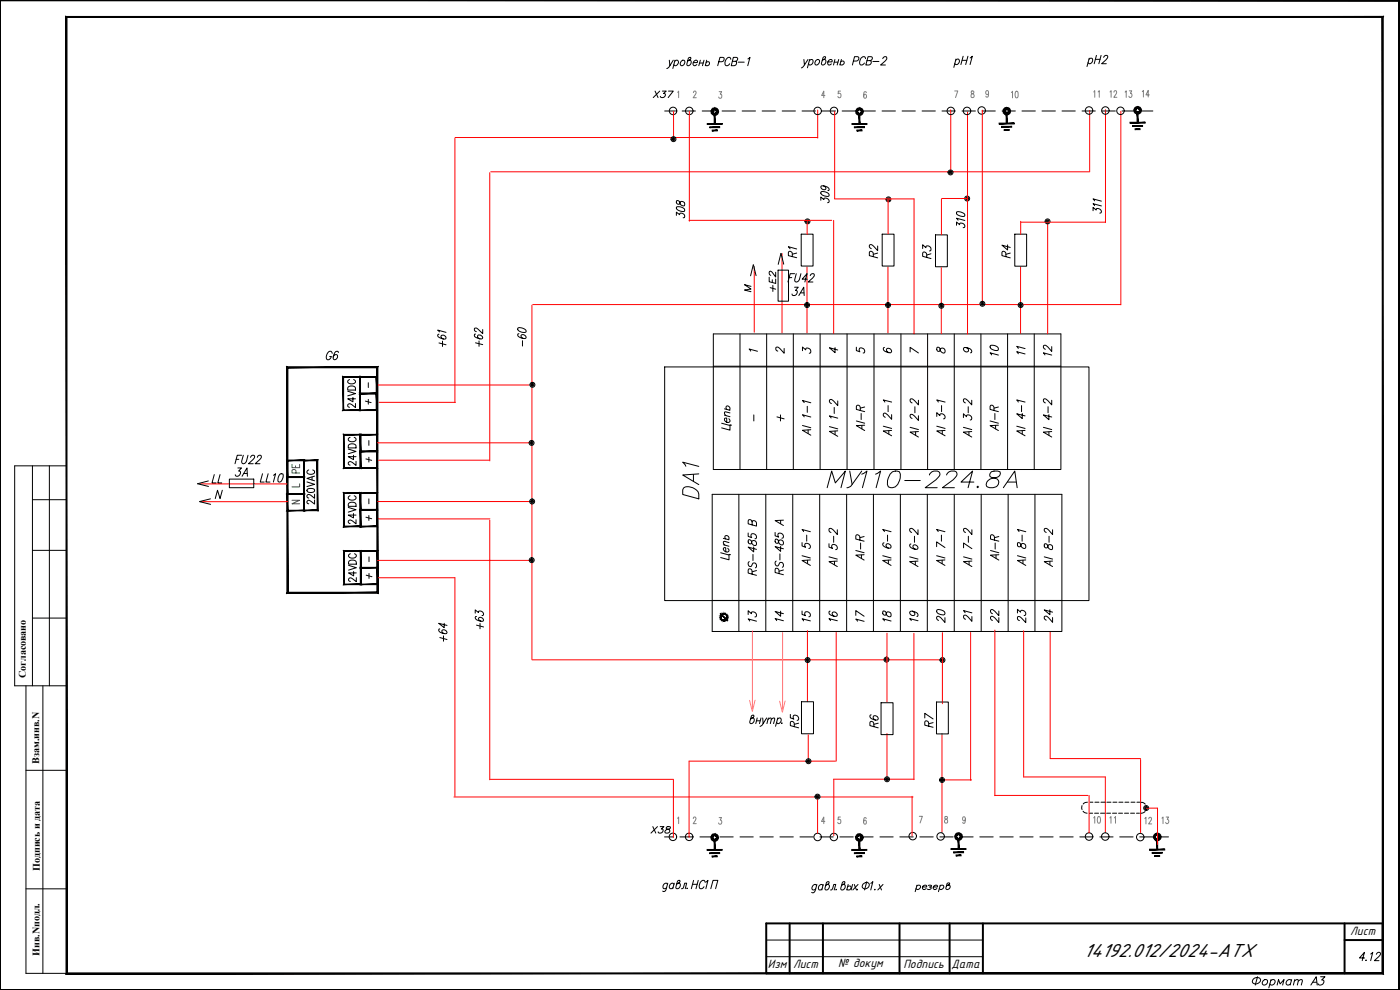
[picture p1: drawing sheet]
<svg xmlns="http://www.w3.org/2000/svg" width="420mm" height="297mm" viewBox="0 0 420 297" stroke-linecap="round" stroke-linejoin="round" font-family="sans-serif">
<!-- layer: 0 -->
<g fill="#000" stroke="#000" stroke-width=".3">
<path d="M0 .1l419.8 .1zM0 .1h419.9zM0 .1h419.9zM0 .1h419.9z"/>
<path d="M419.9 .1l-.1 296.8zM419.9 .1v296.9z"/>
<path d="M212.3 37.1v.2l4.4-.2zM212.3 37.3l4.4-.2v.2z"/>
<path d="M213 38v.3l3-.3zM213 38.3l3-.3v.3z"/>
<path d="M213.7 33.1l.3 .1-.4 .3zM213.6 33.5h.3l.1-.3zM213.6 33.5h.3l-.2 .3zM213.9 33.5l-.2 .3 .3-.1zM213.7 33.8l.3-.1-.1 .4zM214 33.7l-.1 .4 .2-.2zM214.1 33.9l.1 .4-.3-.2zM214.1 33.9l.1 .4 .1-.3zM214.3 34l.2 .4-.3-.1zM214.3 34l.2 .4v-.3zM214.5 34.1l.3 .2-.3 .1zM214.5 34.1l.3 .2zM214.7 34l.4 .1-.3 .2zM214.7 34l.4 .1-.2-.2zM214.9 33.9l.4-.1-.2 .3zM215.1 33.7l-.2 .2 .4-.1zM215.1 33.7l.3-.2-.1 .3zM215.1 33.5v.2l.3-.2zM215.3 33.1l.1 .4h-.3zM215.1 33.2v.3l.2-.4zM215.1 32.8l.2 .3-.2 .1zM215.1 32.8l-.2 .2 .2 .2zM214.8 32.6l.3 .2-.2 .2zM214.8 32.6l-.1 .3 .2 .1zM214.5 32.5l.3 .1-.1 .3zM214.5 32.5v.4h.2zM214.2 32.6l.3-.1v.4zM214.2 32.6l.1 .3h.2zM213.9 32.8l.3-.2 .1 .3zM213.9 32.8l.2 .2 .2-.1zM213.9 32.8l.2 .2-.4 .1zM213.7 33.1l.4-.1z"/>
<path d="M213.7 39v.3l1.6-.3zM213.7 39.3l1.6-.3v.3z"/>
<path d="M214.3 34.2v3h.3zM214.3 34.2h.3v3z"/>
<path d="M255.7 37.1v.2l4.5-.2zM255.7 37.3l4.5-.2v.2z"/>
<path d="M256.4 38v.3l3-.3zM256.4 38.3l3-.3v.3z"/>
<path d="M257.1 33.1l.3 .1-.4 .3zM257 33.5h.3l.1-.3zM257 33.5h.3l-.2 .3zM257.3 33.5l-.2 .3 .3-.1zM257.1 33.8l.3-.1-.1 .4zM257.4 33.7l-.1 .4 .2-.2zM257.3 34.1l.2-.2 .1 .4zM257.5 33.9l.1 .4zM257.7 34l.2 .4-.3-.1zM257.7 34l.2 .4v-.3zM257.9 34.1l.4 .2-.4 .1zM257.9 34.1l.4 .2zM258.1 34l.5 .1-.3 .2zM258.1 34l.5 .1-.2-.2zM258.4 33.9l.3-.1-.1 .3zM258.5 33.7l-.1 .2 .3-.1zM258.5 33.7l.3-.2-.1 .3zM258.5 33.5v.2l.3-.2zM258.7 33.1l.1 .4h-.3zM258.5 33.2v.3l.2-.4zM258.6 32.8l.1 .3-.2 .1zM258.6 32.8l-.2 .2 .1 .2zM258.3 32.6l.3 .2-.2 .2zM258.3 32.6l-.2 .3 .3 .1zM257.9 32.5l.4 .1-.2 .3zM257.9 32.5v.4h.2zM257.6 32.6l.3-.1v.4zM257.6 32.6l.1 .3h.2zM257.3 32.8l.3-.2 .1 .3zM257.3 32.8l.2 .2 .2-.1zM257.3 32.8l.2 .2-.4 .1zM257.1 33.1l.4-.1z"/>
<path d="M257.2 39v.3l1.5-.3zM257.2 39.3l1.5-.3v.3z"/>
<path d="M257.8 34.2v3h.3zM257.8 34.2h.3v3z"/>
<path d="M299.8 36.9v.3l4.6-.3zM299.8 37.2l4.6-.3v.3z"/>
<path d="M300.6 37.9v.3l3-.3zM300.6 38.2l3-.3v.3z"/>
<path d="M301.3 33l.2 .1-.3 .2zM301.2 33.3h.3v-.2zM301.2 33.3h.3l-.2 .4zM301.5 33.3l-.2 .4zM301.3 33.7l.2-.1v.4zM301.5 33.6v.4l.2-.2zM301.5 34l.2-.2 .1 .3zM301.7 33.8l.1 .3 .1-.2zM301.9 33.9l.2 .3-.3-.1zM301.9 33.9l.2 .3v-.3zM302.1 33.9l.4 .2-.4 .1zM302.1 33.9l.4 .2zM302.3 33.9l.5 .1-.3 .1zM302.3 33.9l.5 .1-.2-.2zM302.6 33.8l.3-.1-.1 .3zM302.7 33.6l-.1 .2 .3-.1zM302.7 33.6l.3-.3-.1 .4zM302.7 33.3v.3l.3-.3zM302.9 33l.1 .3h-.3zM302.7 33.1v.2l.2-.3zM302.8 32.7l.1 .3-.2 .1zM302.8 32.7l-.2 .2 .1 .2zM302.5 32.5l.3 .2-.2 .2zM302.5 32.5l-.2 .3 .3 .1zM302.1 32.4l.4 .1-.2 .3zM302.1 32.4v.3l.2 .1zM301.8 32.5l.3-.1v.3zM301.8 32.5l.1 .3 .2-.1zM301.5 32.7l.3-.2 .1 .3zM301.5 32.7l.2 .2 .2-.1zM301.5 32.7l.2 .2-.4 .1zM301.3 33l.2 .1 .2-.2z"/>
<path d="M301.4 38.9v.2l1.5-.2zM301.4 39.1l1.5-.2v.2z"/>
<path d="M302 34.1v3h.3zM302 34.1h.3v3z"/>
<path d="M339.1 36.7v.2l4.6-.2zM339.1 36.9l4.6-.2v.2z"/>
<path d="M339.9 37.7v.2l3-.2zM339.9 37.9l3-.2v.2z"/>
<path d="M340.6 32.8h.3l-.4 .3zM340.5 33.1h.3l.1-.3zM340.5 33.1h.3l-.2 .3zM340.8 33.1l-.2 .3 .3-.1zM340.6 33.4l.3-.1-.1 .4zM340.9 33.3l-.1 .4 .2-.2zM340.8 33.7l.2-.2 .1 .4zM341 33.5l.1 .4zM341.2 33.6l.2 .4-.3-.1zM341.2 33.6l.2 .4v-.3zM341.4 33.7l.4 .2-.4 .1zM341.4 33.7l.4 .2zM341.6 33.6l.5 .1-.3 .2zM341.6 33.6l.5 .1-.3-.2zM341.8 33.5l.4-.1-.1 .3zM342 33.3l-.2 .2 .4-.1zM342 33.3l.3-.2-.1 .3zM342 33.1v.2l.3-.2zM342.2 32.8l.1 .3h-.3zM342 32.8v.3l.2-.3zM342.1 32.5l.1 .3h-.2zM342.1 32.5l-.3 .2 .2 .1zM341.8 32.2l.3 .3-.3 .2zM341.8 32.2l-.2 .3 .2 .2zM341.4 32.2h.4l-.2 .3zM341.4 32.2v.3h.2zM341.1 32.2h.3v.3zM341.1 32.2l.1 .3h.2zM340.8 32.5l.3-.3 .1 .3zM340.8 32.5l.2 .2 .2-.2zM340.8 32.5l.2 .2-.4 .1zM340.6 32.8l.4-.1z"/>
<path d="M340.7 38.6v.3l1.4-.3zM340.7 38.9l1.4-.3v.3z"/>
<path d="M341.2 33.9v2.9h.3zM341.2 33.9h.3v2.9z"/>
<path d="M107.9 113v5.2l.2-.2zM107.9 113l.2 .2v4.8zM107.9 113l.2 .2 5-.2zM108.1 113.2l5-.2-.2 .2zM112.9 113.2l.2 5v-5.2zM112.9 113.2l.2 5-.2-.2zM107.9 118.2h5.2l-.2-.2zM108.1 118h4.8l-5 .2z"/>
<path d="M102.9 113v10.2l.2-.2zM102.9 113l.2 .2v9.8zM102.9 113l.2 .2 5-.2zM103.1 113.2l5-.2-.2 .2zM108.1 113l-.2 .2 .2 10zM107.9 113.2l.2 10-.2-.2zM102.9 123.2h5.2l-.2-.2zM102.9 123.2l.2-.2h4.8z"/>
<path d="M108.1 130.3v5.2l.2-.2zM108.1 130.3l.2 .2v4.8zM108.1 130.3l.2 .2 5-.2zM108.3 130.5l5-.2-.2 .2zM113.1 130.5l.2 5v-5.2zM113.1 130.5l.2 5-.2-.2zM108.1 135.5h5.2l-.2-.2zM108.1 135.5l.2-.2h4.8z"/>
<path d="M91.1 138v15.2l.3-.2zM91.1 138l.3 .2v14.8zM91.1 138l.3 .2 4-.2zM91.4 138.2l4-.2-.2 .2zM95.4 138l-.2 .2 .2 15zM95.2 138.2l.2 15-.2-.2zM91.1 153.2h4.3l-.2-.2zM91.1 153.2l.3-.2h3.8z"/>
<path d="M103.1 147.9v10.2l.2-.3zM103.1 147.9l.2 .2v9.7zM103.1 147.9l.2 .2 5-.2zM103.3 148.1l5-.2-.2 .2zM108.3 147.9l-.2 .2 .2 10zM108.1 148.1l.2 10-.2-.3zM103.1 158.1h5.2l-.2-.3zM103.1 158.1l.2-.3h4.8z"/>
<path d="M103.1 130.3v10.2l.2-.2zM103.1 130.3l.2 .2v9.8zM103.1 130.3l.2 .2 5-.2zM103.3 130.5l5-.2-.2 .2zM108.3 130.3l-.2 .2 .2 10zM108.1 130.5l.2 10-.2-.2zM103.1 140.5h5.2l-.2-.2zM103.1 140.5l.2-.2h4.8z"/>
<path d="M108.1 147.9v5.2l.2-.2zM108.1 147.9l.2 .2v4.8zM108.1 147.9l.2 .2 5-.2zM108.3 148.1l5-.2-.2 .2zM113.3 147.9l-.2 .2 .2 5zM113.1 148.1l.2 5-.2-.2zM108.1 153.1h5.2l-.2-.2zM108.1 153.1l.2-.2h4.8z"/>
<path d="M86.1 110.1v67.9l.3-.3zM86.1 110.1l.3 .2v67.4zM86.1 110.1l.3 .2 27-.2zM86.4 110.3l27-.2-.3 .2zM113.4 110.1l-.3 .2 .3 67.7zM113.1 110.3l.3 67.7-.3-.3zM86.1 178h27.3l-.3-.3zM86.1 178l.3-.3h26.7z"/>
<path d="M103.2 165.3v10.1l.2-.2zM103.2 165.3l.2 .1v9.8zM103.2 165.3l.2 .1 5-.1zM103.4 165.4l5-.1-.2 .1zM108.2 165.4l.2 10v-10.1zM108.2 165.4l.2 10-.2-.2zM103.2 175.4h5.2l-.2-.2zM103.2 175.4l.2-.2h4.8z"/>
<path d="M108.2 165.3v5.1l.2-.1zM108.2 165.3l.2 .1v4.9zM108.2 165.3l.2 .1 5-.1zM108.4 165.4l5-.1-.2 .1zM113.2 165.4l.2 5v-5.1zM113.2 165.4l.2 5-.2-.1zM108.2 170.4h5.2l-.2-.1zM108.2 170.4l.2-.1h4.8z"/>
<path d="M217.3 184.1l.3 .2zM217.3 184.1l.3 .2zM216.9 184.2l.4-.1v.2zM216.9 184.2l.4 .1zM216.5 184.4l.4-.2zM216.5 184.4l.4-.1zM216.5 184.4l.1 .1-.3 .3zM216.3 184.8l.3-.3zM216.3 184.8l-.1 .4zM216.4 184.8l-.2 .4zM216.2 185.2h.2l-.1 .4zM216.4 185.2l-.1 .4zM216.3 185.6l.2 .4zM216.4 185.5l.1 .5zM216.5 186l.1-.2 .3 .4zM216.6 185.8l.3 .4zM216.9 186l.4 .3zM216.9 186l.4 .3zM217.3 186.1l.4 .1-.4 .1zM217.3 186.1l.4 .1zM217.6 186h.4zM217.6 186h.4zM217.9 185.8l.4-.2-.3 .4zM218.1 185.5l-.2 .3zM218.4 185.2l-.3 .3zM218.2 185.2l-.1 .3 .3-.3zM218.3 184.8l.1 .4h-.2zM218.1 184.8l.1 .4zM218 184.4l.3 .4zM218 184.4l.1 .4zM217.7 184.2l.2 .3zM217.7 184.2l.2 .3z"/>
<path d="M216.2 184.2l2.1 2.1 .1-.1zM216.2 184.2l.1-.1 2.1 2.1z"/>
<path d="M212.2 254.9v.2l4.5-.2zM212.2 255.1l4.5-.2v.2z"/>
<path d="M213 255.8v.3l3-.3zM213 256.1l3-.3v.3z"/>
<path d="M213.7 250.9l.2 .1-.3 .3zM213.6 251.3h.3v-.3zM213.6 251.3h.3l-.2 .3zM213.9 251.3l-.2 .3zM213.7 251.6l.2-.1-.1 .4zM213.9 251.5l-.1 .4 .2-.2zM213.8 251.9l.2-.2 .1 .4zM214 251.7l.1 .4 .1-.3zM214.2 251.8l.3 .4-.4-.1zM214.2 251.8l.3 .4v-.3zM214.5 251.9l.3 .2-.3 .1zM214.5 251.9l.3 .2-.1-.3zM214.7 251.8l.4 .1-.3 .2zM214.7 251.8l.4 .1-.2-.2zM214.9 251.7l.4-.1-.2 .3zM215 251.5l-.1 .2 .4-.1zM215 251.5l.3-.2v.3zM215.1 251.3l-.1 .2 .3-.2zM215.3 250.9v.4h-.2zM215 251l.1 .3 .2-.4zM215.1 250.6l.2 .3-.3 .1zM215.1 250.6l-.2 .3 .1 .1zM214.8 250.4l.3 .2-.2 .3zM214.8 250.4l.1 .5zM214.5 250.4h.3l-.1 .3zM214.5 250.4v.3h.2zM214.1 250.4h.4v.3zM214.1 250.4l.1 .3h.3zM213.8 250.6l.3-.2 .1 .3zM213.8 250.6l.2 .3 .2-.2zM213.8 250.6l.2 .3h-.3zM213.7 250.9h.3z"/>
<path d="M213.7 256.8v.3l1.5-.3zM213.7 257.1l1.5-.3v.3z"/>
<path d="M214.3 252v3h.3zM214.3 252h.3v3z"/>
<path d="M255.7 254.9v.2l4.4-.2zM255.7 255.1l4.4-.2v.2z"/>
<path d="M256.4 255.8v.3l3-.3zM256.4 256.1l3-.3v.3z"/>
<path d="M257 250.9l.3 .1-.3 .3zM257 251.3h.3v-.3zM257 251.3h.3l-.3 .3zM257.3 251.3l-.3 .3 .3-.1zM257 251.6l.3-.1v.4zM257.3 251.5v.4l.2-.2zM257.3 251.9l.2-.2 .1 .4zM257.5 251.7l.1 .4 .1-.3zM257.7 251.8l.2 .4-.3-.1zM257.7 251.8l.2 .4v-.3zM257.9 251.9l.3 .2-.3 .1zM257.9 251.9l.3 .2zM258.1 251.8l.4 .1-.3 .2zM258.1 251.8l.4 .1-.2-.2zM258.3 251.7l.4-.1-.2 .3zM258.4 251.5l-.1 .2 .4-.1zM258.4 251.5l.4-.2-.1 .3zM258.5 251.3l-.1 .2 .4-.2zM258.7 250.9l.1 .4h-.3zM258.4 251l.1 .3 .2-.4zM258.5 250.6l.2 .3-.3 .1zM258.3 250.9l.1 .1 .1-.4zM258.2 250.4l.3 .2-.2 .3zM258.2 250.4l-.1 .3 .2 .2zM257.9 250.4h.3l-.1 .3zM257.9 250.4v.3h.2zM257.6 250.4h.3v.3zM257.6 250.4l.1 .3h.2zM257.3 250.6l.3-.2 .1 .3zM257.3 250.6l.2 .3 .2-.2zM257.3 250.6l.2 .3h-.5zM257 250.9h.5z"/>
<path d="M257.1 256.8v.3l1.6-.3zM257.1 257.1l1.6-.3v.3z"/>
<path d="M257.7 252v3h.4zM257.7 252h.4v3z"/>
<path d="M285.4 254.6v.3l4.5-.3zM285.4 254.9l4.5-.3v.3z"/>
<path d="M286.2 255.6v.2l3-.2zM286.2 255.8l3-.2v.2z"/>
<path d="M286.9 250.6l.2 .2-.3 .2zM286.8 251h.3v-.2zM286.8 251h.3l-.2 .3zM287.1 251l-.2 .3 .2-.1zM286.9 251.3l.2-.1-.1 .4zM287.1 251.2l-.1 .4 .2-.2zM287 251.6l.2-.2 .1 .4zM287.2 251.4l.1 .4 .1-.3zM287.4 251.5l.3 .4-.4-.1zM287.4 251.5l.3 .4zM287.7 251.6l.3 .2-.3 .1zM287.7 251.6l.3 .2-.1-.3zM287.9 251.5l.4 .1-.3 .2zM287.9 251.5l.4 .1-.2-.2zM288.1 251.4l.4-.1-.2 .3zM288.2 251.2l-.1 .2 .4-.1zM288.2 251.2l.4-.2-.1 .3zM288.2 251v.2l.4-.2zM288.5 250.6l.1 .4h-.4zM288.2 250.8v.2l.3-.4zM288.3 250.3l.2 .3-.3 .2zM288.3 250.3l-.2 .3 .1 .2zM288 250.2l.3 .1-.2 .3zM288 250.2l.1 .4zM287.7 250.1l.3 .1-.1 .2zM287.7 250.1v.3h.2zM287.3 250.2l.4-.1v.3zM287.3 250.2l.4 .2zM287 250.3l.3-.1 .1 .2zM287 250.3l.2 .3 .2-.2zM287 250.3l.2 .3h-.3zM286.9 250.6l.2 .2 .1-.2z"/>
<path d="M286.9 256.5v.3l1.5-.3zM286.9 256.8l1.5-.3v.3z"/>
<path d="M287.5 251.7v3h.3zM287.5 251.7h.3v3z"/>
<path d="M345 254.8v.2l4.5-.2zM345 255l4.5-.2v.2z"/>
<path d="M345.8 255.8v.2l3-.2zM345.8 256l3-.2v.2z"/>
<path d="M346.5 250.8l.2 .1-.3 .2zM346.4 251.1h.3v-.2zM346.4 251.1h.3l-.2 .4zM346.7 251.1l-.2 .4 .2-.1zM346.5 251.5l.2-.1v.4zM346.7 251.4v.4l.2-.2zM346.7 251.8l.2-.2v.4zM346.9 251.6v.4l.1-.3zM347 251.7l.3 .4-.4-.1zM347 251.7l.3 .4v-.3zM347.3 251.8l.3 .2-.3 .1zM347.3 251.8l.3 .2-.1-.3zM347.5 251.7l.4 .1-.3 .2zM347.5 251.7l.4 .1-.2-.2zM347.7 251.6l.4-.1-.2 .3zM347.9 251.4l-.2 .2 .4-.1zM347.9 251.4l.3-.3-.1 .4zM347.9 251.1v.3l.3-.3zM348.1 250.8l.1 .3h-.3zM347.9 250.9v.2l.2-.3zM347.9 250.5l.2 .3-.2 .1zM347.9 250.5l-.2 .2 .2 .2zM347.6 250.3l.3 .2-.2 .2zM347.6 250.3l-.1 .3 .2 .1zM347.3 250.3h.3l-.1 .3zM347.3 250.3v.3h.2zM346.9 250.3h.4v.3zM346.9 250.3l.1 .3h.3zM346.7 250.5l.2-.2 .1 .3zM346.7 250.5l.2 .2 .1-.1zM346.7 250.5l.2 .2-.4 .1zM346.5 250.8l.2 .1 .2-.2z"/>
<path d="M346.5 256.7v.2l1.5-.2zM346.5 256.9l1.5-.2v.2z"/>
<path d="M347.1 251.9v3h.3zM347.1 251.9h.3v3z"/>
<path d="M.1 .2l-.1 296.8zM0 .1v296.9z"/>
<path d="M19.8 4.9v287.3l.3-.3zM19.8 4.9l.3 .3v286.7zM19.8 4.9l.3 .3 395-.3zM20.1 5.2l395-.3-.3 .3zM415.1 4.9l-.3 .3 .3 287zM414.8 5.2l.3 287-.3-.3zM19.8 292.2h395.3l-.3-.3zM19.8 292.2l.3-.3h394.7z"/>
<path d="M.1 296.9l419.8 .1zM.1 296.9l419.8 .1z"/>
</g>
<path d="M230 277.1h185v14.9h-185zM237 277.1v14.9M247 277.1v14.9M270 277.1v14.9M285 277.1v14.9M295 277.1v14.9M403.5 277.1v14.9M403.5 282.1h11.5" fill="none" stroke="#000" stroke-width=".59"/>
<path d="M230 282.1h65M230 287h65M230 292h65" fill="none" stroke="#000" stroke-width=".3"/>
<!-- layer: 0 -->
<g fill="none" stroke="#000" stroke-width=".3">
<path d="M200.9 18.1l.1 1.6 1.1-1.6M201 19.7l-.9 .9M202.5 18.4a.62 .62 0 0 1 .5-.3 .62 .62 0 0 1 .6 .3 .84 .84 0 0 1-.3 1.1 .84 .84 0 0 1-1.1-.1M202.6 18.1l-.7 2.5M204.4 18.4a.61 .61 0 0 1 .6-.3 .61 .61 0 0 1 .5 .3 .84 .84 0 0 1-.2 1.1 .84 .84 0 0 1-1.1-.1zM206.8 18.1a.86 .86 0 0 1 .6 1 .86 .86 0 0 1-1 .6l-.3-.5 .5-1.7 .7-.3v.4l-1 .8M208.1 18.8h1.2v-.5a.79 .79 0 0 0-1.2 .3 .79 .79 0 0 0 .5 1.1l.5-.3M209.9 18.9h1.2M210.2 18.1l-.5 1.6M211.3 18.1l-.5 1.6M211.9 18.8l.1-.1a.55 .55 0 0 1 .9 0 .55 .55 0 0 1-.2 .8l-.4 .2-.6-.2M212.1 18.1l-.4 1.6"/>
<path d="M215.7 18.5l1.4-.2 .2-1-1.2-.1-.7 2.5M219.3 17.8v-.2a.73 .73 0 0 0-.8-.4 .73 .73 0 0 0-.6 .6l-.3 1a.74 .74 0 0 0 .5 1 .74 .74 0 0 0 .9-.7M219.8 18.4l1.2 .1v.7l-.7 .5h-.8l.6-2.5h.9l.4 .3-.3 .7-.4 .2M221.5 18.7h1.9M224.5 17.7l.6-.5-.7 2.5M241.3 17.9l.1 1.6 1.1-1.6M241.4 19.5l-.9 .8M242.9 18.2a.62 .62 0 0 1 .6-.4 .62 .62 0 0 1 .5 .4 .84 .84 0 0 1-.3 1.1 .84 .84 0 0 1-1-.1M243 17.9l-.7 2.4M244.8 18.2a.65 .65 0 0 1 1.2 0 .87 .87 0 0 1-.3 1.1 .87 .87 0 0 1-1.1-.1zM247.2 17.9a.84 .84 0 0 1 .7 .8 .84 .84 0 0 1-.8 .8l-.5-.1-.1-.4 .5-1.7 .7-.3-.1 .6-.8 .6M248.5 18.6h1.2v-.5a.88 .88 0 0 0-1.1 .2 .88 .88 0 0 0 .1 1.2l.8-.3"/>
<path d="M250.4 18.7h1.1M250.6 17.9l-.5 1.6M251.7 17.9l-.5 1.6M252.3 18.6a.61 .61 0 0 1 1.1 0 .61 .61 0 0 1-.6 .9h-.5l-.2-.3M252.5 17.9l-.4 1.6M256.1 18.3l1.3-.1 .3-.3-.1-.8-1.1-.1-.7 2.5M259.8 17.6l-.1-.3a.77 .77 0 0 0-.8-.3 .77 .77 0 0 0-.6 .6l-.3 1a.75 .75 0 0 0 .5 1 .75 .75 0 0 0 .9-.7M260.2 18.2l1.2 .1v.7l-.6 .5h-1l.7-2.5h1l.3 .3-.2 .7-.5 .2M262 18.4h1.8M264.9 17.6l.6-.6 .6 .1-.2 .9-1.6 1.5h1.4M199.5 33.3h3.2M204.7 33.3h4"/>
<path d="M210.7 33.3h4M216.7 33.3h4M222.7 33.3h4M228.7 33.3h4M234.7 33.3h4M240.7 33.3h4M246.7 33.3h4M252.7 33.3h4M258.7 33.3h4M264.7 33.3h4M270.7 33.3h4M276.7 33.3h4"/>
<path d="M282.7 33.3h4M288.7 33.3h4M294.7 33.3h4M300.7 33.3h4M306.7 33.3h4M312.7 33.3h4M318.7 33.3h4M324.7 33.3h4M330.7 33.3h4M336.7 33.3h4M342.7 33.3h3.3M240.5 70.3h3.5v9.5h-3.5z"/>
<path d="M264.8 70.3h3.5v9.5h-3.5zM280.8 70.5h3.5v9.5h-3.5zM304.5 70.3h3.6v9.6h-3.6zM225.4 85.9l-2-.5 2 1.3-2 .3 2 .5M233.5 81.1h3.1v9.3h-3.1zM110.5 114.8v1.5M199.5 110.1h127.3v70.1h-127.3zM214.1 100.2h104.3v40.7h-104.3zM214.1 109.9h104.3M222.1 100.2v40.7M230.1 100.2v40.7M238.1 100.2v40.7"/>
<path d="M246.1 100.2v40.7M254.2 100.2v40.7M262.3 100.2v40.7M270.4 100.2v40.7M278.4 100.2v40.7M286.4 100.2v40.7M294.4 100.2v40.7M302.4 100.2v40.7M310.4 100.2v40.7M9.7 139.8v66M14.8 139.8v66M19.9 139.8h-15.5v66h15.5"/>
<path d="M110.7 132.2v1.4M216.6 127l2.5 .7M217.4 124.6l1.7 .4M217.4 122.7l1.7 .4M218.1 122.8l-.2-.6a.66 .66 0 0 1 1-.2 .66 .66 0 0 1-.1 1M218.7 125.6a.62 .62 0 0 1 .4 .6 .62 .62 0 0 1-.4 .5 .86 .86 0 0 1-1-.2 .86 .86 0 0 1-.1-1h.5v1.2M219.1 123.9l-1.6-.3v.7l.4 .4M219.5 127.6l-.4-.1v1.6l-2.5-.7M226.2 124.5v1.8M281.1 125v-1.2l1 .9a.8 .8 0 0 1 .9-.6 .8 .8 0 0 1 .6 .9l-.1 .6-.3 .1M281.1 127.9l2.5 .7M281.6 120.6l-.5-.6 2.5 .6"/>
<path d="M282.6 121.7v1.8M282.8 129.2v1M283.6 129.1l-2.5 .2 2.5 1.5M305.1 127.9l2.5 .7M305.6 120.6l-.5-.6 2.5 .6M306.6 121.7v1.8M306.8 124.1v1.5l-1.7-1.5 2.5 .7M306.8 129.2v1M307.6 129.1l-2.5 .2 2.5 1.5M9.7 149.9h10.2M110.7 149.7v1.5M213.7 148.3h105v41.2h-105z"/>
<path d="M221.7 148.3v41.2M229.8 148.3v41.2M237.9 148.3v41.2M246 148.3v41.2M254.1 148.3v41.2M262.1 148.3v41.2M265.4 159.5l-.5-.6 2.5 .6M270.2 148.3v41.2M278.3 148.3v41.2M286.4 148.3v41.2M294.5 148.3v41.2M302.6 148.3v41.2"/>
<path d="M310.6 148.3v41.2M9.7 165.1h10.2M110.7 167.1v1.4M264.9 166.7l2.5 .7M265.3 162.9h-.3l-.1 .5a2.1 2.1 0 0 0 2.4 1 .81 .81 0 0 0-.3-1.1 .81 .81 0 0 0-1.1 .3l.3 .7 .4 .2M266.4 160.6v1.8M266.6 168.1v1M267.4 168l-2.5 .2 2.5 1.5M9.7 185.4h10.2M20 188.8v38.9M213.7 180.2h105M7.8 205.8v86.2h12.2"/>
<path d="M12.9 205.8v86.2M225.7 215.4h.4a.93 .93 0 0 1 .1 1.2 .93 .93 0 0 1-1.1 .4l-.1-.4 .5-1.8 .3-.2 .4 .1a.77 .77 0 0 1-.7 .8l-.2 .3M227 216.3h1.1M227.2 215.4l-.4 1.7M228.4 215.4l-.5 1.7M228.9 215.4l.1 1.7 1.1-1.7M229 217.1l-.3 .5-.6 .3M230.5 215.9l.6-.5 .4 .1-.3 1.6M230.6 215.4l-.4 1.7M231.5 215.9l.6-.5 .4 .1-.3 1.6M233.3 215.8a.64 .64 0 0 1 1-.3 .97 .97 0 0 1 0 1.1 .97 .97 0 0 1-1.1 .4l-.1-.3M233.4 215.4l-.7 2.5"/>
<path d="M240.5 210.6h3.6v9.6h-3.6zM264.4 210.8h3.6v9.6h-3.6zM281.1 210.6h3.5v9.6h-3.5zM7.8 231.1h12.2M204 251.1h4.1M210.1 251.1h4M216.1 251.1h3.9M222.1 251.1h4M228 251.1h4.1M234.1 251.1h4M240.1 251.1h4M246.1 251.1h4"/>
<path d="M252.1 251.1h4M258.1 251.1h3.9M264.1 251.1h4M270 251.1h4.1M276.1 251.1h4M282.1 251.1h3.9M288.1 251.1h4M294 251.1h4.1M300.1 251.1h4M306.1 251.1h3.9M312.1 251.1h4M318.1 251.1h4"/>
<path d="M324.1 251.1h3.9M324.7 241.7v1.2M325 243.4l.4 .3 .9 .3M326.3 240.7l-.6 .1-.6 .4M327.2 240.7h.8M328.6 240.7h1.2M330.1 251.1h4M330.4 240.7h1.2M332.2 240.7h1.2M334 240.7h1.2M335.8 240.7h1.2M336 251.1h4.1"/>
<path d="M337.5 244h1.2M337.6 240.7h1.2M339.3 244h1.2M339.4 240.7h1.2M341.2 240.7h.9M342.1 251.1h4M342.5 240.7l.6 .1 .6 .5M344 241.8v1.2M348.1 251.1h2.6M7.8 266.7h12.2M200.3 265.3v-.1a.86 .86 0 0 0-1.2 .3 .86 .86 0 0 0 .2 1.1l.8-.3M200.4 265l-.7 2.2-.4 .3-.4-.1"/>
<path d="M202.3 265.3a.51 .51 0 0 0-.9-.2l-.3 .2-.2 1 .3 .3 .8-.3M202.4 265l-.5 1.6M203.6 265a.86 .86 0 0 1 .5 1 .86 .86 0 0 1-1 .6l-.3-.4 .5-1.8 .7-.3 .1 .4-1 .8M204.5 266.6h.5l.5-1.6h.6l-.4 1.6M206.2 266.4l-.1 .2h.2M207.8 265.3h1.5M208.2 264.1l-.7 2.5M209.5 264.1l-.6 2.5M211.6 264.7v-.2a.76 .76 0 0 0-.8-.3 .76 .76 0 0 0-.6 .5l-.4 1 .1 .6 .3 .3a.97 .97 0 0 0 1.1-.5M211.8 264.7l.7-.6-.7 2.5M213.3 266.6l.7-2.5h1.4l-.6 2.5M245.1 265.7l-.1-.1a.87 .87 0 0 0-1.2 .2 .87 .87 0 0 0 0 1.1l.5 .1 .5-.3"/>
<path d="M245.2 265.4l-.8 2.2-.3 .3-.5-.2M247 265.7a.84 .84 0 0 0-1.2 0 .84 .84 0 0 0-.1 1.1l.5 .2 .5-.3M247.1 265.4l-.5 1.6M248.3 265.4a.85 .85 0 0 1 .6 1 .85 .85 0 0 1-1 .6l-.3-.4 .4-1.8 .7-.3 .1 .4-1 .8M249.3 267l.4-.1 .5-1.5h.6l-.4 1.6M251 266.8l-.2 .1h.2M253.1 265.4a.86 .86 0 0 1 .5 1 .86 .86 0 0 1-1 .6l-.3-.4 .5-1.8 .7-.3 .1 .4-1 .8M254.4 266.1l.1-.1a.55 .55 0 0 1 .8 0 .55 .55 0 0 1-.1 .8l-.4 .2-.6-.2M254.6 265.4l-.5 1.6M255.9 265.4l-.5 1.6M256.4 265.4l.6 1.6M257.3 266.8l-.1 .1h.2"/>
<path d="M257.5 265.4l-1.6 1.6M259 265.2a.94 .94 0 0 1 1.3-.4 .94 .94 0 0 1 .5 1.2 1.08 1.08 0 0 1-1 .7 1.08 1.08 0 0 1-1.1-.7zM260.1 264.5l-.6 2.5M261.3 265l.7-.5-.7 2.5M262.6 266.8l-.1 .1h.1M263.9 265.4l.6 1.6M265 265.4l-1.6 1.6M275.1 265.8l.8-.2a.71 .71 0 0 1 .1 1 .71 .71 0 0 1-1.1 0M275.2 265.6l-.5 1.9M276.9 266.1h1.2v-.1a.65 .65 0 0 0-1.1-.1 .65 .65 0 0 0 .5 1l.5-.3M278.6 265.7h.9l-.1 .4h-.5M279.2 266.1l.2 .2v.4l-.4 .2-.7-.1"/>
<path d="M280.1 266.1h1.2l.1-.1a.65 .65 0 0 0-1.1-.1 .65 .65 0 0 0 .4 1l.5-.3M282.1 265.8l.8-.2a.71 .71 0 0 1 .1 1 .71 .71 0 0 1-1.1 0M282.2 265.6l-.6 1.9M284.5 265.6a.66 .66 0 0 1 .7 .7 .66 .66 0 0 1-.8 .6h-.3l-.3-.4 .4-1.4 .7-.2 .1 .3-1 .6M409.5 287.4h-1.5l1.5-1.7-.7 2.5M410 288l-.2 .1h.2M411.4 286.2l.6-.5-.6 2.5M413 286.3a.6 .6 0 0 1 .7-.6 .6 .6 0 0 1 .5 .8l-1.7 1.7h1.4"/>
<circle cx="217.3" cy="185.2" r="1"/>
</g>
<path d="M218.3 185.2l-.1 .4" fill="none" stroke="#fff" stroke-width=".3"/>
<path d="M216.5 184.6l-.2 .6zM216.5 184.6l-.1 1zM216.5 184.6l-.1 1 .2-1.1zM216.6 184.5l-.1 1.3zM216.6 184.5l-.1 1.3zM216.7 184.4l-.1 1.5zM216.7 184.4l-.1 1.5 .2-1.6zM216.8 184.3l-.1 1.7zM216.8 184.3l-.1 1.7zM216.9 184.3l-.1 1.7zM216.9 184.3l-.1 1.7zM217 184.2l-.1 1.9zM217 184.2l-.1 1.9zM217.1 184.2l-.1 1.9zM217.1 184.2l-.1 1.9zM217.2 184.2l-.1 2zM217.2 184.2l-.1 2zM217.3 184.2l-.2 2zM217.3 184.2l-.1 2zM217.4 184.2l-.2 2zM217.4 184.2l-.1 2zM217.5 184.2l-.2 2zM217.5 184.2l-.1 2zM217.6 184.2l-.2 2zM217.6 184.2l-.1 2zM217.7 184.3l-.2 1.9zM217.7 184.3l-.1 1.8zM217.8 184.3l-.2 1.8zM217.8 184.3l-.1 1.8zM217.9 184.4l-.2 1.7zM217.9 184.4l-.1 1.6zM218 184.5l-.2 1.5zM218 184.5l-.1 1.5zM218.1 184.6l-.2 1.4zM218.1 184.6l-.1 1.3zM218.2 184.7l-.2 1.2zM218.2 184.7l-.1 1.1zM218.3 185.2l-.2 .6z" fill="#fff" stroke="#fff" stroke-width=".3"/>
<g fill="none" stroke="#f00" stroke-width=".3">
<path d="M202.1 33.5v8.4M206.9 33.4v33M245.4 33v8.4M250.5 33.5v26.1M285.3 33v18.4M290.4 33.6v66.6M294.8 33v58.1M327 33.1v18.5M331.8 32.9v33.9M336.4 33.4v58.1M136.5 41.5v79.2M147 51.8v86.5"/>
<path d="M274.3 59.7v40.5M226.4 80v19.7M234.7 76.1v23.8M250.2 66.1v34M314.4 67v33.2M159.6 91.6v106.3M242.2 80.1v19.8M266.5 80.1v19.8M282.5 80.3v19.8M306.3 80.1v19.8M59.9 145.2h26.3M60 150.5h26.4"/>
<path d="M147 156.1v77.9M136.5 173.3v65.6M242.3 189.2v21.4M251 189.8v38.6M266.2 190v20.6M274.3 190v43.9M282.8 189.8v21.3M291.3 189.8v44.3M298.6 189v49.7M307.2 189.3v43.9M315.2 189.7v37.9M202.1 233.9v17.4"/>
<path d="M206.8 228.3v23M242.6 220.5v7.5M250.2 233.9v16.8M266.2 220.1v13.7M273.7 238.9v12M282.7 220.1v29.7M326.9 238.7v11.2M331.7 233.2v16.6M342.3 227.9v21.9M344 242.5h3.4v10.8"/>
</g>
<!-- layer: SYMS -->
<g fill="none" stroke="#000" stroke-width=".3">
<path d="M246.5 57.5h.9a1.43 1.43 0 0 1 1.4 1.1l-.4 .4-.6-.1a1.43 1.43 0 0 1-1.5-1.1zM247.2 55.8l.7 .7a.78 .78 0 0 1-1.1 .3 .78 .78 0 0 1-.3-1h.7a1.54 1.54 0 0 1 1.6 1.1l-.3 .3M203 64.6v-.9l1 .7a.82 .82 0 0 1 1-.4 .82 .82 0 0 1 .5 1l-.1 .3h-.4M203.1 62h1a1.43 1.43 0 0 1 1.4 1.1l-.1 .3-.4 .1-1.5-.4-.5-.6zM203.1 60.2a.63 .63 0 0 0 0 .9 .63 .63 0 0 0 .9 0 .76 .76 0 0 1 1.1-.6 .76 .76 0 0 1 .2 1.3l-.9-.3-.6-1.1zM226.1 79.5l-.8 3.2M226.1 79.4l.8 3.3M234.4 76.1l-.8 3.2M234.4 76l.8 3.3M237.1 74.7l-.5-.7 2.5 .7M237.8 77l-.1-1.2-.8-.4-.3 .4v.9l2.5 .6M239.1 75.9l-1.3 .4"/>
<path d="M246.3 60.1v-1l1 .8v-.3a.88 .88 0 0 1 1.1 0 .88 .88 0 0 1 .2 1.2h-.2M262.1 77l-.1-1.2-.8-.4-.3 .4v.9l2.5 .7M263.4 73.8v1.4l-1.5-1.6-.7-.2-.3 .7 .6 .5M263.4 75.9l-1.3 .4M276.9 74.6v-1.2l1 .9a.82 .82 0 0 1 1.1-.5 .82 .82 0 0 1 .4 1.1l-.1 .3-.4 .1M278.1 77.2l-.1-1.2-.6-.4-.4 .1-.1 1.2 2.5 .7M279.4 76.1l-1.3 .4M287.1 67.6v-1l.9 .8v-.3a.88 .88 0 0 1 1.1 0 .88 .88 0 0 1 .2 1.2h-.2M287.1 63.6h1l1 .3 .5 .6-.2 .4h-.9l-1-.4-.4-.2zM287.5 66.1l-.4-.6 2.5 .7M301.9 77l-.1-1.2-.9-.4-.2 .4v.9l2.5 .7M302.4 73.5v1.5l-1.7-1.4 2.5 .6"/>
<path d="M303.2 75.9l-1.3 .4M328 63.2v-1l1 .8v-.2a.88 .88 0 0 1 1.1 0 .88 .88 0 0 1 .2 1.1l-.2 .1M328.5 61.7l-.5-.6 2.5 .7M328.5 60.3l-.5-.6 2.5 .7M131.9 99.6l-.5-.6 2.5 .7M144.9 98.9v1.2l-1.9-1.6h-.5v.7l.5 .3M238.5 86.2h1.1l-.9 1h.3a.92 .92 0 0 1 0 1.2 .92 .92 0 0 1-1.3 .1v-.3M239.7 88.7l1.5-2.5 .1 2.5M240.2 87.9h1.1M131.7 100.3h-.2l-.1 .4a2.4 2.4 0 0 0 2.4 .9 .79 .79 0 0 0-.4-1 .79 .79 0 0 0-1.1 .4l.8 .7M131.7 102.9l2.2 .5M132.8 102.3v1.7"/>
<path d="M142.7 100.2l-.2 .1-.1 .4a2.29 2.29 0 0 0 2.3 .9 .79 .79 0 0 0-.4-1 .79 .79 0 0 0-1 .4l.7 .7M142.7 102.9l2.2 .5M143.8 102.3v1.6M59.9 150.5l3.3 .8M62.5 144.3l-3.2 .8 3.3 .9M63.2 149.7l-3.3 .8"/>
<circle cx="202" cy="33.3" r="1.12"/>
<circle cx="206.9" cy="33.3" r="1.12"/>
<circle cx="214.5" cy="33.5" r="1.12"/>
<circle cx="245.4" cy="33.3" r="1.12"/>
<circle cx="250.3" cy="33.3" r="1.12"/>
<circle cx="258" cy="33.5" r="1.12"/>
<circle cx="285.3" cy="33.3" r="1.12"/>
<circle cx="290.2" cy="33.3" r="1.12"/>
<circle cx="294.6" cy="33.2" r="1.12"/>
<circle cx="302.2" cy="33.4" r="1.12"/>
<circle cx="326.8" cy="33.2" r="1.12"/>
<circle cx="331.7" cy="33.2" r="1.12"/>
<circle cx="336.3" cy="33.2" r="1.12"/>
<circle cx="341.4" cy="33.1" r="1.12"/>
<circle cx="202.1" cy="41.7" r=".23"/>
<circle cx="202.1" cy="41.7" r=".44"/>
<circle cx="202.1" cy="41.7" r=".74"/>
<circle cx="266.6" cy="59.8" r=".23"/>
<circle cx="266.6" cy="59.8" r=".44"/>
<circle cx="266.6" cy="59.8" r=".74"/>
<circle cx="285.3" cy="51.7" r=".23"/>
<circle cx="285.3" cy="51.7" r=".44"/>
<circle cx="285.3" cy="51.7" r=".74"/>
<circle cx="290.3" cy="59.6" r=".23"/>
<circle cx="290.3" cy="59.6" r=".44"/>
<circle cx="290.3" cy="59.6" r=".74"/>
<circle cx="242.3" cy="66.4" r=".23"/>
<circle cx="242.3" cy="66.4" r=".44"/>
<circle cx="242.3" cy="66.4" r=".74"/>
<circle cx="314.4" cy="66.4" r=".23"/>
<circle cx="314.4" cy="66.4" r=".44"/>
<circle cx="314.4" cy="66.4" r=".74"/>
<circle cx="242.2" cy="91.5" r=".74"/>
<circle cx="242.2" cy="91.5" r=".44"/>
<circle cx="242.2" cy="91.5" r=".23"/>
<circle cx="266.5" cy="91.5" r=".74"/>
<circle cx="266.5" cy="91.5" r=".44"/>
<circle cx="266.5" cy="91.5" r=".23"/>
<circle cx="282.5" cy="91.7" r=".74"/>
<circle cx="282.5" cy="91.7" r=".44"/>
<circle cx="282.5" cy="91.7" r=".23"/>
<circle cx="294.8" cy="91.2" r=".74"/>
<circle cx="294.8" cy="91.2" r=".44"/>
<circle cx="294.8" cy="91.2" r=".23"/>
<circle cx="306.3" cy="91.5" r=".74"/>
<circle cx="306.3" cy="91.5" r=".44"/>
<circle cx="306.3" cy="91.5" r=".23"/>
<circle cx="159.8" cy="115.5" r=".74"/>
<circle cx="159.8" cy="115.5" r=".44"/>
<circle cx="159.8" cy="115.5" r=".23"/>
<circle cx="159.5" cy="132.9" r=".74"/>
<circle cx="159.5" cy="132.9" r=".44"/>
<circle cx="159.5" cy="132.9" r=".23"/>
<circle cx="159.7" cy="150.5" r=".74"/>
<circle cx="159.7" cy="150.5" r=".44"/>
<circle cx="159.7" cy="150.5" r=".23"/>
<circle cx="159.6" cy="168.1" r=".74"/>
<circle cx="159.6" cy="168.1" r=".44"/>
<circle cx="159.6" cy="168.1" r=".23"/>
<circle cx="242.4" cy="198" r=".74"/>
<circle cx="242.4" cy="198" r=".44"/>
<circle cx="242.4" cy="198" r=".23"/>
<circle cx="266" cy="197.9" r=".74"/>
<circle cx="266" cy="197.9" r=".44"/>
<circle cx="266" cy="197.9" r=".23"/>
<circle cx="282.9" cy="198" r=".23"/>
<circle cx="282.9" cy="198" r=".44"/>
<circle cx="282.9" cy="198" r=".74"/>
<circle cx="242.6" cy="228.4" r=".23"/>
<circle cx="242.6" cy="228.4" r=".44"/>
<circle cx="242.6" cy="228.4" r=".74"/>
<circle cx="245.3" cy="239" r=".23"/>
<circle cx="245.3" cy="239" r=".44"/>
<circle cx="245.3" cy="239" r=".74"/>
<circle cx="266.2" cy="233.8" r=".23"/>
<circle cx="266.2" cy="233.8" r=".44"/>
<circle cx="266.2" cy="233.8" r=".74"/>
<circle cx="282.7" cy="234" r=".23"/>
<circle cx="282.7" cy="234" r=".44"/>
<circle cx="282.7" cy="234" r=".74"/>
<circle cx="206.8" cy="251.1" r="1.12"/>
<circle cx="214.5" cy="251.3" r="1.12"/>
<circle cx="245.4" cy="251.1" r="1.12"/>
<circle cx="250.3" cy="251.1" r="1.12"/>
<circle cx="257.9" cy="251.3" r="1.12"/>
<circle cx="273.9" cy="250.9" r="1.12"/>
<circle cx="282.3" cy="251" r="1.12"/>
<circle cx="287.7" cy="251" r="1.12"/>
<circle cx="326.8" cy="251" r="1.12"/>
<circle cx="331.7" cy="251" r="1.12"/>
<circle cx="342.2" cy="251.2" r="1.12"/>
<circle cx="344" cy="242.4" r=".74"/>
<circle cx="344" cy="242.5" r=".44"/>
<circle cx="344" cy="242.5" r=".23"/>
<circle cx="347.3" cy="251.1" r="1.12"/>
</g>
<!-- layer: 0 -->
<g fill="none" stroke="#f00" stroke-width=".3">
<path d="M136.6 41.3h108.8M147.3 51.5h179.5M250.4 59.7h23.9M266.5 59.8v10.5M282.5 59.6v10.9M282.7 59.5h7.7M206.8 66.1h42.8M242.2 66.4v3.9M306.3 66.4v3.9M306.4 66.7h25.3M159.9 91.4h176.4M113.5 115.5h46.4"/>
<path d="M113.3 132.9h46.3M113.6 138.1h33.3M113.7 120.7h23M113.4 150.5h46.1M113.6 155.7h33.4M113.3 168.1h46.2M113.5 173.3h22.9M159.7 198h123M136.2 239.1h137.8M147.1 233.8h55M206.9 228.4h43.8M245.4 239.1v10.9"/>
<path d="M250.1 233.8h24.2M282.7 234h8.9M298.5 238.7h28M307.4 233.1h24.4M315.2 227.6h27.1"/>
</g>
<path d="M225.8 189.3v23.3M234.9 189.8v23" fill="none" stroke="#f0f" stroke-width=".3"/>
<!-- layer: SYMS -->
<path d="M225 210.1l.8 3.3M226.6 210.1l-.8 3.3M234 210.4l.8 3.2M235.6 210.3l-.8 3.3" fill="none" stroke="#f0f" stroke-width=".3"/>
<!-- layer: LOC -->
<g fill="none" stroke="#808080" stroke-width=".3">
<path d="M208.1 27.8l.1-.4a.52 .52 0 0 1 .7 .2 .52 .52 0 0 1-.2 .7l-.7 1h1M215.8 27.5h.8l-.4 .8a.57 .57 0 0 1 .5 .8 .57 .57 0 0 1-1 0M247.6 28.6h-1l.6-1.3v2M252.3 27.3h-.7l-.1 .9a.63 .63 0 0 1 1 .4 .63 .63 0 0 1-.7 .7l-.3-.4M260 27.8l-.4-.3a1.26 1.26 0 0 0 .1 2 .59 .59 0 0 0 .3-.7 .59 .59 0 0 0-.6-.5l-.2 .6M286.5 27.3h.9l-.6 2M291.5 27.4v.6a.64 .64 0 0 1 .9 .6 .64 .64 0 0 1-.9 .6 .77 .77 0 0 1 0-.8 .77 .77 0 0 1 .7-.4v-.6zM296.7 27.8l-.2 .5a.55 .55 0 0 1-.7-.5 .55 .55 0 0 1 .7-.6l.2 .6a.95 .95 0 0 1-.5 1.4l-.3-.3M203.3 245.5l.4-.4v2M208.1 245.6l.2-.5 .4 .1 .2 .3-.9 1.6h1M215.8 245.3h.7l-.3 .8a.57 .57 0 0 1 .4 .8 .57 .57 0 0 1-1 0M247.6 246.5h-1.1l.7-1.4v2"/>
<path d="M252.2 245.1h-.6l-.1 .9a.57 .57 0 0 1 .9 .5 .57 .57 0 0 1-.9 .5l-.1-.3M260 245.6l-.5-.3a1.26 1.26 0 0 0 .1 2 .59 .59 0 0 0 .4-.7 .59 .59 0 0 0-.6-.4l-.2 .5M275.9 244.9h.9l-.7 2M283.6 245.1v.5a.67 .67 0 0 1 .8 .6 .67 .67 0 0 1-.6 .8 .71 .71 0 0 1-.3-.9 .71 .71 0 0 1 .8-.5v-.5zM289.7 245.7l-.2 .5a.54 .54 0 0 1-.6-.5 .54 .54 0 0 1 .6-.6l.2 .6-.1 1-.3 .3-.4-.3"/>
</g>
<path d="M66.7 147.1l-.7 2.5-.7-2.5-.7 2.5" fill="none" stroke="#000" stroke-width=".3"/>
<!-- layer: G -->
<path d="M0 .1h419.9v296.9h-419.9z" fill="none" stroke="#000" stroke-width=".3"/>
<g font-size="8.8">
<text x="246.9" y="147.5">МУ110-224.8А</text>
<text x="210.6" y="151" transform="rotate(-90 210.6 151)">DA1</text>
</g>
<g font-size="7.1">
<text x="285" y="21.5">pH1</text>
<text x="374.6" y="297.7">Формат А3</text>
</g>
<text font-size="6.6" x="324.9" y="21.2">pH2</text>
<g font-size="6.2">
<text x="69.5" y="144.3">3А</text>
<text x="220.1" y="169.3" transform="rotate(-90 220.1 169.3)">Цепь</text>
<text x="268.5" y="187.7" transform="rotate(-90 268.5 187.7)">18</text>
<text x="325.2" y="287.1">14192.012/2024-АТХ</text>
</g>
<g font-size="5.7">
<text x="235.3" y="85.7">FU42</text>
<text x="158.7" y="105.1" transform="rotate(-90 158.7 105.1)">-60</text>
<text x="300.6" y="107.6" transform="rotate(-90 300.6 107.6)">10</text>
<text x="303.7" y="107.6">11</text>
<text x="316.4" y="107.6" transform="rotate(-90 316.4 107.6)">12</text>
<text x="96.7" y="109">G6</text>
<text x="107.6" y="123.5" transform="rotate(-90 107.6 123.5)">24VDC</text>
<text x="244.1" y="131.9" transform="rotate(-90 244.1 131.9)">AI 1-1</text>
<text x="260.3" y="130.5" transform="rotate(-90 260.3 130.5)">AI-R</text>
<text x="268.5" y="131.9" transform="rotate(-90 268.5 131.9)">AI 2-1</text>
<text x="300.6" y="130.5" transform="rotate(-90 300.6 130.5)">AI-R</text>
<text x="252.2" y="132.3" transform="rotate(-90 252.2 132.3)">AI 1-2</text>
<text x="276.6" y="132.3" transform="rotate(-90 276.6 132.3)">AI 2-2</text>
<text x="292.5" y="132.3" transform="rotate(-90 292.5 132.3)">AI 3-2</text>
<text x="316.4" y="132.3" transform="rotate(-90 316.4 132.3)">AI 4-2</text>
<text x="69.1" y="140.4">FU22</text>
<text x="62.4" y="146">LL</text>
<text x="76.9" y="145.7">LL10</text>
<text x="227.9" y="173.9" transform="rotate(-90 227.9 173.9)">RS-485 B</text>
<text x="236" y="173.6" transform="rotate(-90 236 173.6)">RS-485 A</text>
<text x="244.1" y="170.7" transform="rotate(-90 244.1 170.7)">AI 5-1</text>
<text x="252.2" y="171.1" transform="rotate(-90 252.2 171.1)">AI 5-2</text>
<text x="260.3" y="169.3" transform="rotate(-90 260.3 169.3)">AI-R</text>
<text x="276.2" y="171.1" transform="rotate(-90 276.2 171.1)">AI 6-2</text>
<text x="284.3" y="170.7" transform="rotate(-90 284.3 170.7)">AI 7-1</text>
<text x="292.5" y="171.1" transform="rotate(-90 292.5 171.1)">AI 7-2</text>
<text x="300.6" y="169.3" transform="rotate(-90 300.6 169.3)">AI-R</text>
<text x="308.7" y="170.7" transform="rotate(-90 308.7 170.7)">AI 8-1</text>
<text x="316.8" y="171.1" transform="rotate(-90 316.8 171.1)">AI 8-2</text>
<text x="107.9" y="175.7" transform="rotate(-90 107.9 175.7)">24VDC</text>
<text x="146" y="189.8" transform="rotate(-90 146 189.8)">+63</text>
<text x="227.9" y="187.7" transform="rotate(-90 227.9 187.7)">13</text>
<text x="236" y="187.3" transform="rotate(-90 236 187.3)">14</text>
<text x="244.1" y="187.7" transform="rotate(-90 244.1 187.7)">15</text>
<text x="252.2" y="187.3" transform="rotate(-90 252.2 187.3)">16</text>
<text x="260.3" y="187.7" transform="rotate(-90 260.3 187.7)">17</text>
<text x="276.2" y="187.3" transform="rotate(-90 276.2 187.3)">19</text>
<text x="284.3" y="188" transform="rotate(-90 284.3 188)">20</text>
<text x="292.5" y="187.7" transform="rotate(-90 292.5 187.7)">21</text>
<text x="300.6" y="188" transform="rotate(-90 300.6 188)">22</text>
<text x="308.7" y="188" transform="rotate(-90 308.7 188)">23</text>
<text x="316.8" y="188" transform="rotate(-90 316.8 188)">24</text>
<text x="135.1" y="193.7" transform="rotate(-90 135.1 193.7)">+64</text>
<text x="240.6" y="219.8" transform="rotate(-90 240.6 219.8)">R55</text>
<text x="264.6" y="219.8" transform="rotate(-90 264.6 219.8)">R66</text>
<text x="280.8" y="219.4" transform="rotate(-90 280.8 219.4)">R77</text>
</g>
<g font-size="5.3" fill="#808080">
<text x="302.3" y="30.7">10</text>
<text x="341.5" y="30.3">14</text>
<text x="347.5" y="248.4">13</text>
</g>
<g font-size="5.3">
<text x="231.8" y="127.7">+</text>
<text x="107.6" y="140.8" transform="rotate(-90 107.6 140.8)">24VDC</text>
<text x="95.2" y="152.4" transform="rotate(-90 95.2 152.4)">220VAC</text>
<text x="107.6" y="158.4" transform="rotate(-90 107.6 158.4)">24VDC</text>
<text x="327" y="248.4">10</text>
</g>
<text font-size="5.3" fill="#00b82e" x="90.7" y="143.2" transform="rotate(-90 90.7 143.2)">PE</text>
<g font-size="4.9">
<text x="194.7" y="30.3">X37</text>
<text x="233.5" y="88.5" transform="rotate(-90 233.5 88.5)">+E2</text>
<text x="231.8" y="107.2">2</text>
<text x="239.5" y="107.2">3</text>
<text x="255.8" y="107.2">5</text>
<text x="263.9" y="107.2">6</text>
<text x="272" y="107.2">7</text>
<text x="279.8" y="107.2">8</text>
<text x="287.9" y="107.2">9</text>
<text x="194" y="251.2">X38</text>
<text x="342.2" y="248.4">12</text>
</g>
<g font-size="4.9" fill="#808080">
<text x="327" y="30.3">11</text>
<text x="332" y="30.3">12</text>
<text x="336.5" y="30.3">13</text>
</g>
<g font-size="4.4">
<text x="247.6" y="106.9">4</text>
<text x="108.3" y="122.4">+</text>
<text x="108.7" y="139.7">+</text>
<text x="108.7" y="157.3">+</text>
<text x="108.7" y="174.6">+</text>
<text x="335.5" y="248.4" transform="rotate(-90 335.5 248.4)">11</text>
</g>
<g font-size="4" fill="#00b82e">
<text x="86.4" y="147.5">L</text>
<text x="86.4" y="152.4">N</text>
</g>
<g font-size="4">
<text x="405.2" y="280.7">Лист</text>
<text x="230.4" y="290.6">Изм</text>
<text x="238" y="290.6">Лист</text>
<text x="251.5" y="290.2">№ докум</text>
<text x="271.1" y="290.6">Подпись</text>
<text x="285.5" y="290.4">Дата</text>
</g>
<text font-size="3.5" x="223.7" y="106.5">1</text>
<g font-size="3">
<text x="7.7" y="203.4" transform="rotate(-90 7.7 203.4)">Согласовано</text>
<text x="11.8" y="229.2" transform="rotate(-90 11.8 229.2)">Взам.инв.N</text>
<text x="12" y="261.4" transform="rotate(-90 12 261.4)">Подпись и дата</text>
<text x="11.8" y="286.8" transform="rotate(-90 11.8 286.8)">Инв.Nподл.</text>
</g>
</svg>
